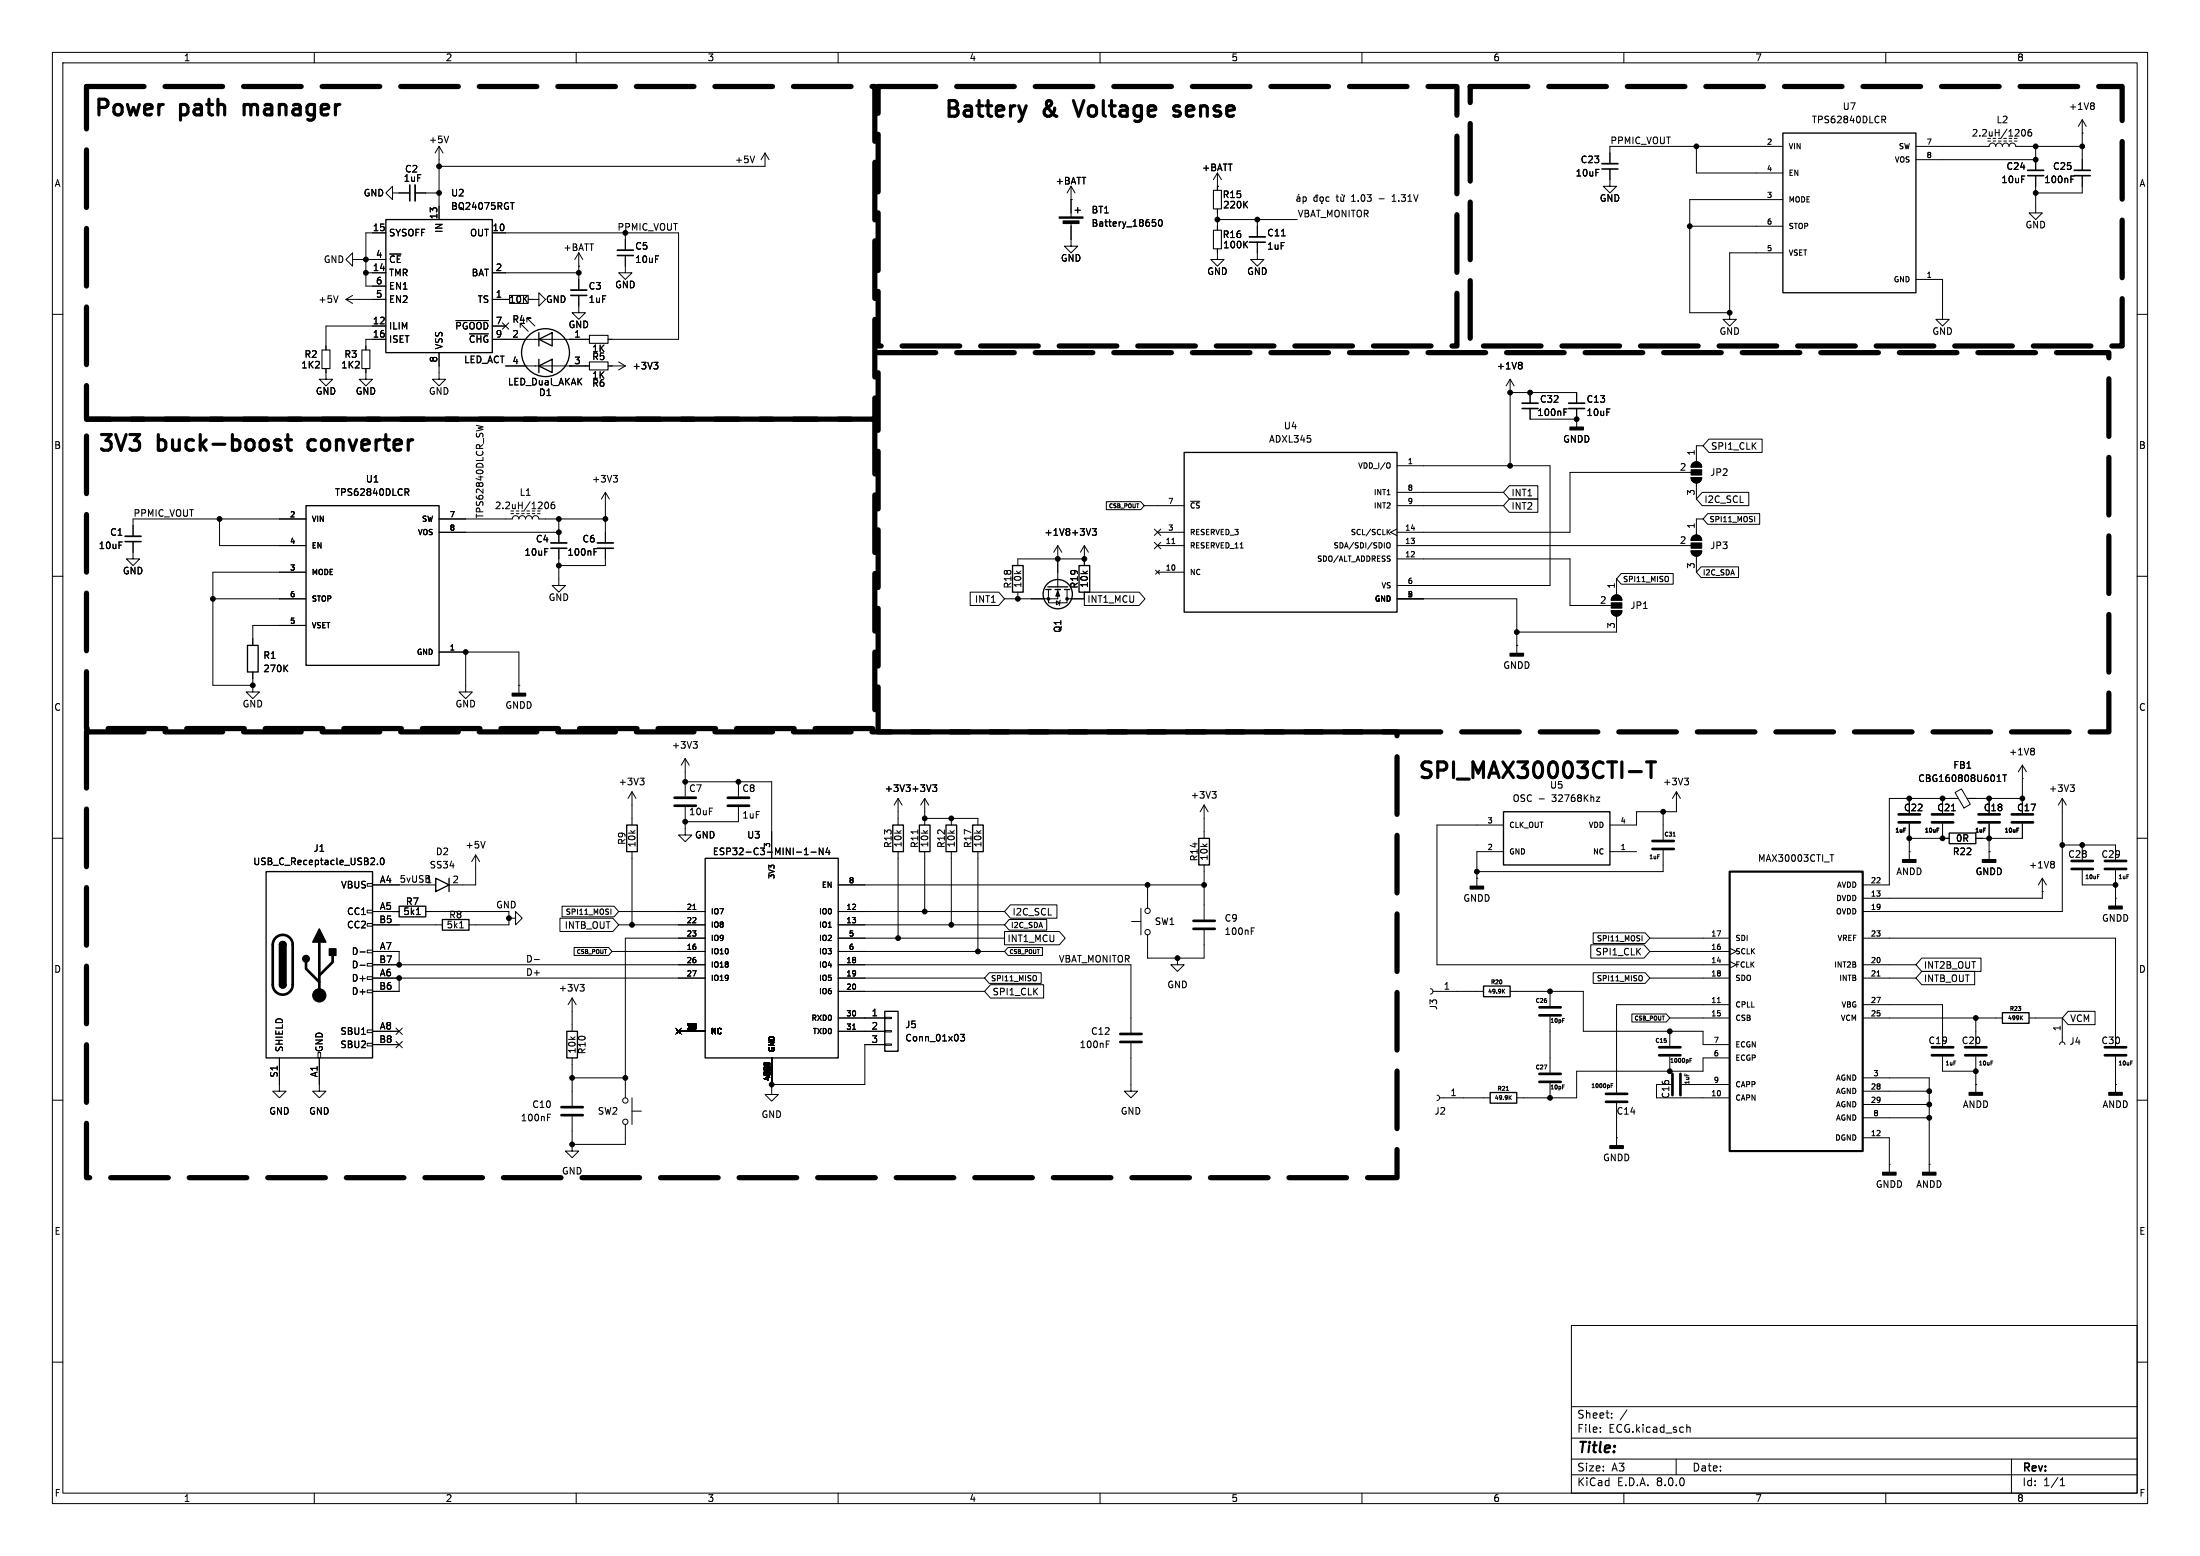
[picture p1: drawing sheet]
<svg xmlns="http://www.w3.org/2000/svg" width="420mm" height="297mm" viewBox="0 0 420 297" stroke-linecap="round" stroke-linejoin="round" font-family="sans-serif">
<g fill="none" stroke="#000" stroke-width=".19">
<path d="M10 10h400v277h-400zM12 12h396v273h-396zM60 10v2M110 10v2M160 10v2M210 10v2M260 10v2M310 10v2M360 10v2M399.6 19.6l.2 .3-.2 .3 .2 .2v.3l-.2 .2M74.9 36.8v-1.2l-1.2 1.2 1.2 1.3v-1.3h3.3M79.2 36.8h4.6"/>
<path d="M83.8 27.9v14M83.8 27.9l-.7 1.3M83.8 27.9l.8 1.3M85.6 26l-.4 1.2M97.4 38.7h.8M144.1 29.8l-.5 1.3M146 29.2l-.7 1.3M146 29.2v2.6h-62.2M146 29.2l.8 1.3M204.5 38.1h.1M204.5 35.6l-.8 1.2M204.5 35.6v5.8"/>
<path d="M204.5 35.6l.7 1.2M232.4 35.6h.1M232.4 33l-.8 1.3M232.4 33v3.3M232.4 39.9v4M232.4 33l.8 1.3M237.6 39l.6 .7M238.2 38.4l-.8 .8M247.6 37.6h.5l.1 .8M248 37.1l-.2 .2M248.2 37.9h-.5l-.1 .2 .1 .3h.5M248.8 37.6h.3l.3 .2-.1 .6h-.5"/>
<path d="M248.8 37.6v1.3M251.1 37.3h.5M251.4 37.6h-.3l-.3 .2 .1 .6h.5M251.4 37.2v1.2M252.1 37.6h.3l.2 .2v.4l-.2 .2h-.3l-.1-.2zM252.3 38.7v.2M253.7 37.6h-.3l-.3 .2 .1 .6h.5M255.1 37.6h.4M255.2 37.2v1l.3 .2M256 37.6v.8h.3l.2-.1M256.1 37.1l.2 .2M256.6 37.2l.1 .2-.2 .2v.8"/>
<path d="M265.8 38.4h.7M266 37.3l-.2 .2M307.3 32.3v3.3h-1.2l1.2 1.2 1.3-1.2h-1.3M323.8 27.9v5.1h16.6M340.4 27.9h-33.1v3.3M340.4 38.1h-17.8v21.6h7.6M359.3 22.2h.4l.3 .2-.1 .4h-.6M359.6 22.8l.4 .6M365.8 27.9h13.9a.64 .64 0 0 1 .7-.6 .64 .64 0 0 1 .6 .6 .64 .64 0 0 1 .6-.6 .64 .64 0 0 1 .7 .6 .64 .64 0 0 1 .6-.6 .64 .64 0 0 1 .6 .6 .64 .64 0 0 1 .7-.6 .64 .64 0 0 1 .6 .6h12.7M365.8 30.5h22.8M379.5 26.9h.5M380.5 26.9h.5"/>
<path d="M381.5 26.9h.5M382.5 26.9h.5M383.5 26.9h.5M384.6 26.9h.5M386 25l.2-.3a.68 .68 0 0 1 .5 .6 .68 .68 0 0 1-.5 .7l-.2-.3M387.7 24.7l-.3 .1a.86 .86 0 0 0 0 1.2l.4-.1 .1-.5-.3-.2-.3 .1-.2 .1M388.6 33.5v7.1h-1.3l1.3 1.3 1.3-1.3h-1.3M388.6 27.9v4.6M395.3 34.2h.5M395.3 33.6h.6M397.5 25.4h.1M397.5 22.9v9.6"/>
<path d="M397.5 33.5v3.3h-8.9M397.5 22.9l-.8 1.2M397.5 22.9l.8 1.2M10 60h2M64.5 56.5l-.4 1.2M66 57.2h7.7M66 57.2l1.3 .7M67.3 49.5v-1.2l-1.3 1.2 1.3 1.3v-1.3h6.4M67.3 56.4l-1.3 .8M69.8 52.1h3.9M73.7 44.5h-3.9v10.1h3.9M94 57.2h3.3"/>
<path d="M94 44.5h35.5v20.3h-13.4M94 52.1h16.5M100.8 57.2h2.1v-1.3l1.2 1.3-1.2 1.2v-1.2M110.5 56.4v3.3h1.3l-1.3 1.3-1.3-1.3h1.3M110.5 50.8h.1M110.5 48.3v7.1M110.5 48.3l-.8 1.2M110.5 48.3l.8 1.2M119.4 48.8v3.3h1.2l-1.2 1.2-1.3-1.2h1.3M119.4 44.5v3.3M204.5 42.4v4.6h-1.3l1.3 1.3 1.2-1.3h-1.2M220 41.9h.6"/>
<path d="M220.1 42.4h.3l.3 .2-.2 .5-.4 .1M221.3 42l.2-.1a.68 .68 0 0 1 .4 .7 .68 .68 0 0 1-.4 .6 .84 .84 0 0 1-.2-1.2zM232.4 47.5v2h-1.3l1.3 1.3 1.3-1.3h-1.3M232.4 41.9h15.2M237.6 46.6l.6 .7M238.2 46l-.8 .8M240 46.2v3.3h1.3l-1.3 1.3-1.2-1.3h1.2M240 41.9v3.3M244.6 45h.8M322.6 43.2h17.8M330.2 59.7v1.3h-1.3l1.3 1.2 1.3-1.2h-1.3M340.4 48.3h-10.2v11.4"/>
<path d="M365.8 53.3h5v7.7h-1.2l1.2 1.2 1.3-1.2h-1.3M408 60h2M62.2 70.4v2h1.3l-1.3 1.3-1.2-1.3h1.2M69.8 70.4v2h1.3l-1.3 1.3-1.2-1.3h1.2M73.7 64.8h-3.9v2M73.7 62.2h-11.5v4.6M83.8 67.3v5.1h1.3l-1.3 1.3-1.3-1.3h1.3M87 61.2h6.2M89.6 63.7h3.6M94 64.8h18.5M94 62.2h2.5M95.9 61.6l1.2 1.2"/>
<path d="M96.5 69.9h16M97.1 61.6l-1.2 1.2M99.3 62.5v-.8h.8h-.8l1.5 1.5M100.6 61.5v-.8h.7h-.7l1.5 1.5M116.1 69.9h3.3M118.1 69.1l1.3 .8M119.4 69.9l-1.3 .7M124.8 69.2h.8l-.4 .4M125.4 69.6l.2 .3v.3l-.2 .2M288.3 74.9h.1M288.3 74.9h12.7v2.1M288.3 72.4l-.8 1.3"/>
<path d="M288.3 72.4v16.5M288.3 72.4l.8 1.3M290.3 69.2l.3 .2-.3 .3 .3 .2v.3l-.3 .2M292.1 74.9v2.1M292.1 78v2h8.9M298.6 78.7h.4M298.6 78h.6M301 78v3.5M41.9 99.1v5h16.5M58.4 99.1h-33v3.3M77.3 93.3h.5l.2 .2-.1 .4-.6 .1M77.6 94l.4 .6"/>
<path d="M83.8 99.1h14a.64 .64 0 0 1 .6-.7 .64 .64 0 0 1 .7 .7 .64 .64 0 0 1 .6-.7 .64 .64 0 0 1 .6 .7 .64 .64 0 0 1 .7-.7 .64 .64 0 0 1 .6 .7 .64 .64 0 0 1 .6-.7 .64 .64 0 0 1 .7 .7h12.7M90.9 81.2l1.3 .3M97.5 98h.5M98.6 98h.5M99.6 98h.5M100.6 98h.5M101.6 98h.5M102.6 98h.5M104 96.1l.3-.3a.68 .68 0 0 1 .4 .7 .68 .68 0 0 1-.4 .6l-.3-.2M105.8 95.8l-.4 .1a.86 .86 0 0 0 0 1.2l.5-.1v-.4l-.2-.3-.4 .1-.1 .2M106.7 99.1v4.5M115.6 94l-.8 1.3"/>
<path d="M115.6 94v9.6M115.6 94l.7 1.3M117.1 90.7h.8l-.5 .5M117.6 91.2l.3 .3v.3l-.3 .2M211.2 95.8h6.6l.6 .7-.6 .8h-6.6zM218.4 96.5h7.7M227.3 95.7h1.8M265.1 88.3l.3 .4-.1 .5-.2 .2M266.7 88.9h29.2v22.9h-29.2M266.7 94h20.3M266.7 96.5h20.3M288.1 95.2h5.5v2.6h-5.5l-1.1-1.3z"/>
<path d="M288.1 92.7h5.5v2.6h-5.5l-1.1-1.3zM301 80h.1M322.8 91.2h2.1a1.02 1.02 0 0 1-1.1 1 1.02 1.02 0 0 1-1-1zM322.8 90.2h-23.1v11.4h-33M323.1 88.4a1.02 1.02 0 0 1 1.1-.2 1.02 1.02 0 0 1 .7 1h-2.1zM323.8 92.2v3.1M325 94h8.9v2.5h-8.9l-1.2-1.2zM325.1 85.1h-1.3v3M325.1 99.1h-1.3v3M326 98h9.9v2.1h-9.9l-.9-1zM326.2 83.8h10.2v2.6h-10.2l-1.1-1.3zM335 98.6v1"/>
<path d="M10 110h2M25.4 103.4v3.3h-1.3l1.3 1.3 1.3-1.3h-1.3M40.6 114.3h17.8M58.4 109.2h-17.8v21.6h7.7M58.4 119.4h-10.1v3.8M83.8 101.6h22.9M106.7 104.6v7.2h-1.3l1.3 1.2 1.2-1.2h-1.2M113.4 105.3h.4M113.4 104.7h.6M115.6 104.6v3.4h-8.9M185.2 113h5.5l1.1 1.3-1.1 1.3h-5.5zM194.3 113v1.3"/>
<path d="M200.2 112.5v2.6h3.5v-2.6M201.7 114.7l.6 .4-.6 .3zM201.9 112.5v1.8h-10.1M201.9 106.7h.1M201.9 104.1v7.9M201.9 104.1l-.7 1.3M201.9 104.1l.8 1.3M202.4 114.6l-.2 1M203.7 114.3h3.3M207 113h10.5l1.1 1.3-1.1 1.3h-10.5zM207 104.1v3.9M207 113v1.3"/>
<path d="M207 106.7h-12.7v1.3M207 104.1l-.8 1.3M207 104.1l.8 1.3M208.5 100.9h.8l-.4 .5M209.1 101.4l.2 .2v.3l-.2 .3M220.4 101l1.2 1.2M220.4 103.5l1.2 1.2M220.6 108.8l.8 .8M221 104.1h5.1M221 109.2h5.1M221 101.6h5.1M221.4 108.8l-.8 .8"/>
<path d="M221.6 101l-1.2 1.2M221.6 103.5l-1.2 1.2M223.7 103.8h.6M264.9 103.6h.2l.2 .1 .1 .6-.3 .3-.3-.1-.1-.6zM265 101.5l.4 .6M265.4 101l-.6 .6M266.7 101l-1.3 .6 1.3 .6M266.7 114.3h22.9v10.4M266.7 104.1h56.1M266.7 106.7h33v8.9h7.9M307.6 116.6h2a1.02 1.02 0 0 1-1 1 1.02 1.02 0 0 1-1-1zM307.9 113.8a1.02 1.02 0 0 1 1.1-.2 1.02 1.02 0 0 1 .6 1h-2z"/>
<path d="M308.6 110.5v3M308.6 117.6v3.1h-19M309.5 109.5h9.9v2h-9.9l-.9-1zM318.4 110.1l.1 .2-.1 .7M322.8 105.2h2.1a1.02 1.02 0 0 1-1.1 1 1.02 1.02 0 0 1-1-1zM323.1 102.4a1.02 1.02 0 0 1 1.1-.2 1.02 1.02 0 0 1 .7 .9h-2.1zM323.8 106.2v3M324.7 108.2h7.2v2h-7.2l-.9-1zM408 110h2M48.3 130.8v1.3h-1.3l1.3 1.3 1.2-1.3h-1.2M48.3 128.3v2.5M54.4 127.5l.5 .7"/>
<path d="M54.9 126.9l-.7 .8M83.8 124.5h15.3v7.8M88.9 124.5v7.6h-1.3l1.3 1.3 1.3-1.3h-1.3M99.1 130.8h.1M289.6 123.2h.1M10 160h2M120.6 151.1v6.4M120.6 151.1l-.7 1.3M120.6 151.1l.8 1.3M122.2 148.5h.7l-.4 .5M122.7 149l.2 .3v.3l-.2 .2M130.8 154.1v5.3h1.3l-1.3 1.3-1.3-1.3h1.3"/>
<path d="M130.8 149.2h16.5v14.6M130.8 144.8l-.8 1.3M130.8 144.8v7.2M130.8 144.8l.8 1.3M132.3 141.5h.8l-.4 .5M132.9 142l.2 .3v.3l-.2 .2M141 149.2v2.8M141 154.1v2.7h-10.2M171.4 152.4l-.7 1.3M171.4 152.4v5.1M171.4 152.4l.8 1.3M175.2 158.4v.7"/>
<path d="M176.5 156.2h10.2v1.3M176.5 152.4l-.7 1.3M176.5 152.4v5.1M176.5 152.4l.8 1.3M178 149.8h.8l-.4 .5M178.6 150.3l.2 .2v.3l-.2 .3M181.6 156.2v1.3M229.9 153.7l-.8 1.2M229.9 153.7v6.3M229.9 153.7l.7 1.2M231.4 151.1h.8l-.5 .5M231.9 151.6l.3 .2v.3l-.3 .2"/>
<path d="M287 157.5h-12.7v26.7h55.9M293.9 152.5h.9M304.7 152.1h.7l-.7 .9h.7M317.5 154.9v5.4M319.4 159.6h.4M320 151.1l-.7 1.3M320 151.1v3.8h-7.6v2.6h-5.1M320 151.1l.8 1.3M321.6 148.5h.7l-.4 .5M322.1 149l.2 .3v.3l-.2 .2M364.5 152.4v2.8M364.5 157.2v6.9"/>
<path d="M369.8 158.1h.4M370.8 152.4v2.8M370.8 157.2v2.8M372.6 154.8h.7M373.2 151.3l1.2-.7 1.7 2.9-1.2 .7zM373.9 152.4h-13.2v16.5h-5.1M375.5 152.4h10.6M379.7 152.4v2.8M379.7 157.2v6.9M381.2 149.2h.8M382.3 147.9h.8M382.7 147.9v1.3"/>
<path d="M385 158.1h.4M386.1 148.6h.1M386.1 146.1l.7 1.2M386.1 146.1v9.1M386.1 157.2v2.8h-8.9M386.1 146.1l-.8 1.2M388.1 142.8l.3 .3-.3 .3 .3 .2v.2l-.3 .3M393.7 152.4l-.8 1.3M393.7 152.4v21.6h-38.1M393.7 152.4l.8 1.3M395.2 149.8h.8l-.4 .5M395.8 150.3l.2 .2v.3l-.2 .3"/>
<path d="M408 160h2M70.1 176.3h1v.5h-1zM70.1 173.7h1v.5h-1zM70.1 168.7h1v.5h-1zM71.1 168.9h12.1M71.1 174h5.1M71.1 176.5h13.4M72.1 164.9v.1M72.7 163.9l.2-.1a.68 .68 0 0 1 .4 .6 .68 .68 0 0 1-.4 .6l-.3-.4zM79.5 174.6h.7M81.3 174h15.9v2.5h-7.7M87.8 177.1h.7"/>
<path d="M90.8 163.2v5.7h-5.1M90.8 163.2l-.8 1.3M90.8 163.2l.8 1.3M92.6 160.6l-.4 1.3M97.2 175.3h1.2v-1.3l1.3 1.3-1.3 1.2v-1.2M106.9 175.3h10.1l1.1 1.2-1.1 1.3h-10.1zM107.3 173h9.9l.9 1-.9 1h-9.9zM116.6 173.5v1M118.1 174h16.5M118.1 176.5h16.5M120.6 162.6v13.9M132.3 173.6h.6"/>
<path d="M134.6 179.1h-15.2v30.5M153.6 163.1h.7M153.6 162.2l.3-.3v1.2M154.8 162.7h1M157.1 161.9v1.2l-.7-1.2v1.2M158 161.8l-.3 .9h.8M158.3 162.3v.8M160 168.9h69.9M160 174h31.8M160 176.5h31.8M160 179.1h31.8M171.4 162.6v16.5"/>
<path d="M176.5 162.6v11.4M181.6 162.6v13.9M186.7 162.6v19M191.8 177.8h10.4l1.1 1.3-1.1 1.2h-10.4zM192.7 175.5h7.1v2h-7.1l-.9-1zM192.9 172.7h8.9v2.6h-8.9l-1.1-1.3zM216 175.9h1.8M217.8 173.4v5M219.1 168.9v4.5M229.9 165.1v10.4M229.9 177.5v5.4h-10.8v-4.5M238.9 177.1h.6"/>
<path d="M238.9 177.7h.4M281.9 167.6h.1M287 162.6h-5.1v6.6M304.1 178.1h10l.9 1-.9 1h-10zM307.3 162.6h5.1M313.5 178.6v1M315 179.1h15.2M317.5 162.3v4.1h-35.6M349.3 163.1h.8M355.6 179.1h48.3v20.5M364.5 162.6h.1M364.5 160h7.6"/>
<path d="M379.7 162.6h.1M389.9 170.2h.1M389.9 167.6l-.8 1.3M389.9 167.6v3.9h-34.3M389.9 167.6l.8 1.3M391.9 164.4l.3 .3-.3 .3 .3 .2v.2l-.3 .3M393.7 161.3h10.2v2.8M397.5 161.3v2.8M397.5 166.1v2.8h6.4M400.4 167h.4M403.9 171.5h.1M403.9 166.1v6.9"/>
<path d="M68.7 181.7h1M68.7 184.2h1M70.1 199.1h1v.5h-1zM70.1 196.6h1v.5h-1zM70.1 189h1v.5h-1zM70.1 186.4h1v.5h-1zM70.1 183.9h1v.5h-1zM70.1 181.4h1v.5h-1zM71.1 186.7h63.5M71.1 181.6h5.1v2.6M71.1 196.9h5.1M71.1 184.2h63.5"/>
<path d="M71.1 199.4h5.1M75.6 196.2l1.2 1.3M75.6 198.8l1.2 1.2M76.2 186.7v2.5h-5.1M76.8 196.2l-1.2 1.3M76.8 198.8l-1.2 1.2M102 183.2h1M109.2 190.5l.8 1.3M109.2 190.5v6.4M109.2 190.5l-.7 1.3M109.6 180.8h6.6l.6 .8-.6 .8h-6.6zM110.7 187.9h.8l-.4 .5"/>
<path d="M111.3 188.4l.2 .2v.3l-.2 .3M116.8 181.6h17.8M128.9 196.2l1.2 1.3M129.5 196.9h5.1M130.1 196.2l-1.2 1.3M160 189.2h28M160 186.7h28M160 181.6h31.8M160 196.9h8.9M160 184.2h55.9v12.9M160 194.3h8.9M162.8 196.5h.5"/>
<path d="M168.9 199.3h1.3v.2h-1.3zM168.9 196.7h1.3v.3h-1.3zM168.9 194.2h1.3v.2h-1.3zM168.9 199.4h-3.8v7.6h-17.8M183.4 197.4h.7l-.4 .5 .4 .1v.6l-.2 .1-.5-.1M188.8 185.7h10v2h-10l-.8-1zM189.1 188h10.1v2.5h-10.1l-1.1-1.3zM192.4 180.8h6.6v1.6h-6.6l-.6-.8zM197.7 186.3l.2 .2-.2 .7M211.2 199.3h.4M211.2 198.7h.6M215.9 199.1v9.2h1.3l-1.3 1.3-1.3-1.3h1.3"/>
<path d="M224.8 182.9v1.3h1.3l-1.3 1.2-1.3-1.2h1.3M273 188.7l.4 .2 .2 .3-.2 .4-.4 .1M273.6 189.2h9.6M286.9 189.1l.4 .5M287.3 188.8l-.5 .4M288.3 189.2h14v7.7h22.8v2.5h5.1M295.9 189.2v2.8M295.9 194.1v10.6M298.3 194.4h.4M303.7 180.3h10.1l1.2 1.3-1.2 1.3h-10.1zM304.1 185.7h10l.9 1-.9 1h-10zM311.5 193.5h6.6l.7 .8-.7 .8h-6.6z"/>
<path d="M313.4 186.3l.1 .2-.1 .7M315 186.7h15.2M315 181.6h15.2M318.8 196.9v2.7M318.8 194.3h11.4M327.9 191.4h.5M330.2 183.5l1.3 .7-1.3 .6M330.2 181l1.3 .6-1.3 .6M330.2 191.8h-21.6v16.7M355.6 191.8h15.2v7.8M355.6 186.7h10.2M355.6 184.2h10.2"/>
<path d="M355.6 194.3h26.7M358.3 186.3h.6M366.9 182.9h11.3v2.5h-11.3l-1.1-1.2zM366.9 185.4h10.1v2.6h-10.1l-1.1-1.3zM377.2 194.3v5.3M385.8 194.2l.3 .5M386.1 193.9l-.4 .4M387.3 194.3h6.4M393.2 199.4l.1-.4 .4-.1 .4 .1 .1 .4M393.7 194.3v4.6M394.8 193h5.2v2.6h-5.2l-1.1-1.3zM10 210h2"/>
<path d="M53.3 201.9v6.4h1.3l-1.3 1.3-1.2-1.3h1.2M60.7 200.9h.5v1h-.5zM61 201.9v6.4h1.2l-1.2 1.3-1.3-1.3h1.3M104.5 213.3h.4M104.5 212.7h.6M109.2 218.4v1.3h-1.3l1.3 1.3 1.3-1.3h-1.3M109.2 205.7h10.2M109.2 201.9v9.2M109.2 213.1v5.3M119.4 214.6v3.8h-10.2M120.6 212.1h1.8M120.6 209.6v5"/>
<path d="M145.9 202.8l.4 .4M146 202.9h.8M146.2 202.8l.1 .1M146.2 202.8l.2 .1M146.4 202.8h.1M146.4 202.9h.3M146.6 202.8v.6M146.9 202.8v.7M146.9 203.2l-1-.4v.7M147.3 201.9v7h1.3l-1.3 1.3-1.3-1.3h1.3M274.3 209l.4 .2 .1 .4-.1 .3-.4 .2M274.8 209.6h9.7"/>
<path d="M287.5 208.1h.5M288.2 209.5l.3 .4M288.5 209.1l-.4 .5M295.9 206.8v2.8M298.3 207.1h.4M307.6 207.2h.2M307.6 206.8h.3M308.6 217.2h.1M308.6 210.6v8.1M318.8 201.7v2.8M319 207h-2.8v2.6h14M321.1 207h9.1"/>
<path d="M322.6 202.4h.3M322.6 202h.4M330.2 201.9h-5.1v2.6h-24.1v5.1h-11.4M355.6 217.2h5.1v6.6M355.6 208.3h12.7M355.6 210.8h12.7M355.6 205.7h12.7v18.1M355.6 213.4h12.7M370.8 201.7v2.8h6.4M377.2 207h.1M377.2 201.7v6.8M380.1 202.5h.3"/>
<path d="M403.9 207h.1M403.9 201.7v6.8M406.8 202.5h.3M408 210h2M360.7 222.2h.1M368.3 222.2h.1M10 260h2M300 253h108v32h-108zM408 260h2M300 278.5h108M300 274.5h108M300 268.5h108"/>
<path d="M305.5 273.2v.2M305.5 272.5v.1M307.7 270.5v.2M307.7 269.8v.1M310.6 269.1l-1.3 1.9M320 278.5v3M322 272.5l.2-.1 .4 .1 .1 .9M384 278.5v6.5M60 285v2M110 285v2M160 285v2M210 285v2"/>
<path d="M260 285v2M300 281.5h108M310 285v2M360 285v2M393.3 283.6h.9M393.3 282.5l.4-.4v1.5"/>
<circle cx="219.1" cy="173.9" r=".51"/>
<circle cx="219.1" cy="177.9" r=".51"/>
<circle cx="119.4" cy="210.1" r=".51"/>
<circle cx="119.4" cy="214.1" r=".51"/>
</g>
<g fill="none" stroke="#000" stroke-width=".51">
<path d="M128.8 153.8h4M128.8 152.3h4M138.9 153.8h4.1M138.9 152.3h4.1M362.5 157h4M362.5 155.4h4M368.8 157h4.1M368.8 155.4h4.1M377.7 157h4.1M377.7 155.4h4.1M384 157h4.1M384 155.4h4.1"/>
<path d="M52.6 179a1.91 1.91 0 0 1 2.1-.4 1.91 1.91 0 0 1 1.2 1.7v7.7a1.91 1.91 0 0 1-1.9 1.9 1.91 1.91 0 0 1-1.9-1.9v-7.8l.1-.6zM61 179.8v10.2M227.8 177.3h4.1M227.8 175.8h4.1M315.5 162.1h4M315.5 160.5h4M395.5 165.9h4M395.5 164.3h4M401.8 165.9h4.1M401.8 164.3h4.1M58.4 183.6v1.3l2.6 2.6M63.5 182.4v1.2l-2.5 2.6"/>
<path d="M213.9 198.9h4M213.9 197.4h4M293.9 193.8h4M293.9 192.3h4M316.7 199.9h4.1M368.8 199.9h4.1M375.2 199.9h4M401.8 199.9h4.1M107.2 212.9h4.1M107.2 211.3h4.1M293.9 206.5h4M293.9 205h4"/>
<path d="M306.6 208.8h4M306.6 210.3h4M316.7 201.4h4.1M319.3 205v4M320.8 205v4M368.8 201.4h4.1M375.2 201.4h4M401.8 201.4h4.1"/>
</g>
<path d="M231.6 36.3h1.6v3.6h-1.6zM97.3 56.4h3.5v1.5h-3.5zM231.6 43.9h1.6v3.6h-1.6zM61.5 66.8h1.5v3.6h-1.5zM69.1 66.8h1.5v3.6h-1.5zM112.5 69.1h3.6v1.5h-3.6zM112.5 64h3.6v1.5h-3.6z" fill="none" stroke="#000" stroke-width=".2"/>
<path d="M79.2 35.3v3.1M305.8 31.2h3.1M387.1 32.5h3M396 32.5h3M109 55.4h3M117.9 47.8h3M238.5 45.2h3.1M290.6 77h3M299.5 77h3M23.9 102.4h3M105.2 103.6h3M114 103.6h3.1" fill="none" stroke="#000" stroke-width=".33"/>
<path d="M78.2 35.3v3.1M305.8 32.3h3.1M387.1 33.5h3M396 33.5h3M109 56.4h3M117.9 48.8h3M238.5 46.2h3.1M290.6 78h3M299.5 78h3M23.9 103.4h3M105.2 104.6h3M114 104.6h3.1" fill="none" stroke="#000" stroke-width=".3"/>
<g fill="none" stroke="#000" stroke-width=".25">
<path d="M205.7 39.6v1M340.4 25.4h25.4v30.5h-25.4zM73.7 41.9h20.3v25.4h-20.3zM205.2 40.1h1M102.9 69.9l2.5-1.3v2.5zM102.9 64.8l2.5-1.3v2.5zM102.9 63.5v2.5M102.9 68.6v2.5M58.4 96.5h25.4v30.5h-25.4zM226.1 86.4h40.6v30.4h-40.6zM193.3 108h2v5h-2zM199.6 112.5h1.1"/>
<path d="M200 112h3.8M201.4 112.5h1M203.2 112.5h1M206 108h2v5h-2zM47.2 123.2h2.1v5.1h-2.1zM119.6 157.5h2.1v5.1h-2.1zM170.4 157.5h2.1v5.1h-2.1zM175.5 157.5h2v5.1h-2zM180.6 157.5h2v5.1h-2zM185.7 157.5h2v5.1h-2zM287 154.9h20.3v10.2h-20.3zM372.1 159h5.1v2h-5.1z"/>
<path d="M50.8 166.4h20.3v35.5h-20.3zM76.2 173h5.1v2h-5.1zM83.2 167.6l2.5 1.3-2.5 1.3zM84.5 175.5h5v2h-5zM85.7 167.6v2.6M134.6 163.8h25.4v38.1h-25.4zM228.9 160h2v5.1h-2zM53.3 188a.64 .64 0 0 0 .7 .6 .64 .64 0 0 0 .6-.6M53.3 180.3a.64 .64 0 0 1 .7-.6 .64 .64 0 0 1 .6 .6M108.2 196.9h2v5h-2zM168.9 193h2.5v7.7h-2.5zM283.2 188.2h5.1v2h-5.1z"/>
<path d="M382.3 193.3h5v2h-5zM284.5 208.5h5.1v2.1h-5.1z"/>
<circle cx="104.1" cy="67.3" r="4.6"/>
<circle cx="201.9" cy="113.4" r="2.79"/>
</g>
<g fill="#000" stroke="#000" stroke-width=".25">
<path d="M299.7 81.5h2.6v.5h-2.6zM97.8 132.3h2.5v.5h-2.5zM288.3 124.7h2.5v.5h-2.5zM61 177.3l1.2 2.5h-2.5zM280.7 169.2h2.5v.5h-2.5zM363.2 164.1h2.6v.5h-2.6zM378.5 164.1h2.5v.5h-2.5zM402.6 173h2.5v.5h-2.5zM53.3 188h1.3a.64 .64 0 0 1-.6 .6 .64 .64 0 0 1-.7-.6zM53.3 180.3h1.3v7.7h-1.3zM53.5 179.9a.64 .64 0 0 1 .7-.1 .64 .64 0 0 1 .4 .5h-1.3zM62.9 181.1h1.2v1.3h-1.2z"/>
<path d="M307.3 218.7h2.6v.5h-2.6zM375.9 208.5h2.6v.5h-2.6zM402.6 208.5h2.5v.5h-2.5zM359.4 223.8h2.5v.5h-2.5zM367 223.8h2.6v.5h-2.6z"/>
<circle cx="58.4" cy="183" r=".63"/>
</g>
<g fill="#000" stroke="#000" stroke-width=".19">
<path d="M202.2 41.4h4.6v.3h-4.6zM202.9 42.2h3.1v.5h-3.1zM322.8 91.2h2.1a1.02 1.02 0 0 1-1.1 1 1.02 1.02 0 0 1-1-1zM323.1 88.4a1.02 1.02 0 0 1 1.1-.2 1.02 1.02 0 0 1 .7 1h-2.1zM322.8 89.7h2.1v1h-2.1zM201.9 112.8l.4 1h-.8zM307.6 116.6h2a1.02 1.02 0 0 1-1 1 1.02 1.02 0 0 1-1-1zM307.9 113.8a1.02 1.02 0 0 1 1.1-.2 1.02 1.02 0 0 1 .6 1h-2zM307.6 115.1h2v1h-2zM322.8 105.2h2.1a1.02 1.02 0 0 1-1.1 1 1.02 1.02 0 0 1-1-1zM323.1 102.4a1.02 1.02 0 0 1 1.1-.2 1.02 1.02 0 0 1 .7 .9h-2.1zM322.8 103.6h2.1v1h-2.1z"/>
<circle cx="83.8" cy="31.8" r=".46"/>
<circle cx="83.8" cy="36.8" r=".46"/>
<circle cx="323.8" cy="27.9" r=".46"/>
<circle cx="388.6" cy="36.8" r=".46"/>
<circle cx="388.6" cy="27.9" r=".46"/>
<circle cx="388.6" cy="30.5" r=".46"/>
<circle cx="397.5" cy="27.9" r=".46"/>
<circle cx="69.8" cy="52.1" r=".46"/>
<circle cx="69.8" cy="49.5" r=".46"/>
<circle cx="110.5" cy="52.1" r=".46"/>
<circle cx="232.4" cy="41.9" r=".46"/>
<circle cx="240" cy="41.9" r=".46"/>
<circle cx="322.6" cy="43.2" r=".46"/>
<circle cx="330.2" cy="59.7" r=".46"/>
<circle cx="288.3" cy="74.9" r=".46"/>
<circle cx="292.1" cy="74.9" r=".46"/>
<circle cx="41.9" cy="99.1" r=".46"/>
<circle cx="106.7" cy="99.1" r=".46"/>
<circle cx="115.6" cy="99.1" r=".46"/>
<circle cx="288.3" cy="88.9" r=".46"/>
<circle cx="301" cy="80" r=".46"/>
<circle cx="40.6" cy="114.3" r=".46"/>
<circle cx="106.7" cy="108" r=".46"/>
<circle cx="106.7" cy="101.6" r=".46"/>
<circle cx="194.3" cy="114.3" r=".46"/>
<circle cx="200.2" cy="114.3" r=".25"/>
<circle cx="201.9" cy="106.7" r=".46"/>
<circle cx="203.7" cy="114.3" r=".25"/>
<circle cx="207" cy="106.7" r=".46"/>
<circle cx="48.3" cy="130.8" r=".46"/>
<circle cx="88.9" cy="124.5" r=".46"/>
<circle cx="289.6" cy="120.7" r=".46"/>
<circle cx="130.8" cy="149.2" r=".46"/>
<circle cx="130.8" cy="156.8" r=".46"/>
<circle cx="141" cy="149.2" r=".46"/>
<circle cx="176.5" cy="156.2" r=".46"/>
<circle cx="181.6" cy="156.2" r=".46"/>
<circle cx="317.5" cy="154.9" r=".46"/>
<circle cx="364.5" cy="152.4" r=".46"/>
<circle cx="370.8" cy="152.4" r=".46"/>
<circle cx="379.7" cy="152.4" r=".46"/>
<circle cx="386.1" cy="152.4" r=".46"/>
<circle cx="97.2" cy="175.3" r=".46"/>
<circle cx="120.6" cy="176.5" r=".46"/>
<circle cx="171.4" cy="179.1" r=".46"/>
<circle cx="176.5" cy="174" r=".46"/>
<circle cx="181.6" cy="176.5" r=".46"/>
<circle cx="219.1" cy="168.9" r=".46"/>
<circle cx="229.9" cy="168.9" r=".46"/>
<circle cx="281.9" cy="166.4" r=".46"/>
<circle cx="364.5" cy="160" r=".46"/>
<circle cx="370.8" cy="160" r=".46"/>
<circle cx="379.7" cy="160" r=".46"/>
<circle cx="393.7" cy="161.3" r=".46"/>
<circle cx="397.5" cy="161.3" r=".46"/>
<circle cx="403.9" cy="168.9" r=".46"/>
<circle cx="61" cy="190" r="1.27"/>
<circle cx="76.2" cy="186.7" r=".46"/>
<circle cx="76.2" cy="184.2" r=".46"/>
<circle cx="186.7" cy="181.6" r=".46"/>
<circle cx="224.8" cy="182.9" r=".46"/>
<circle cx="295.9" cy="189.2" r=".46"/>
<circle cx="318.8" cy="196.9" r=".46"/>
<circle cx="377.2" cy="194.3" r=".46"/>
<circle cx="109.2" cy="218.4" r=".46"/>
<circle cx="109.2" cy="205.7" r=".46"/>
<circle cx="119.4" cy="205.7" r=".46"/>
<circle cx="147.3" cy="207" r=".46"/>
<circle cx="295.9" cy="209.6" r=".46"/>
<circle cx="318.8" cy="204.5" r=".46"/>
<circle cx="368.3" cy="210.8" r=".46"/>
<circle cx="368.3" cy="208.3" r=".46"/>
<circle cx="368.3" cy="213.4" r=".46"/>
<circle cx="377.2" cy="204.5" r=".46"/>
</g>
<path d="M330.2 166.4h25.4v53.3h-25.4z" fill="none" stroke="#000" stroke-width=".41"/>
<path d="M46.6 19.9v2M204.9 19.2l1 3M46.7 20.1l-.1 .1M195.9 20.2l-.7 2M225.2 20.3l-.7-.1-.3 .1-.1 .3 .1 .4 1 .3 .1 .3-.1 .4-.3 .2-.8-.2M54.5 83.9h1.2M54.9 82.9v2.6l.2 .3 .6 .1M58.9 84.2l-.1 .3v.9l.1 .3M311 147.3h2.3M314.3 145.4h1.7M315.2 145.4v3" fill="none" stroke="#000" stroke-width=".6"/>
<path d="M16.5 16.5h150.5v63.5h-150.5zM167.6 16.5h110.5v49.5h-110.5zM280.7 16.5h124.4v49.5h-124.4zM167.6 67.3h235v72.4h-235zM16.5 80h150.5v59.1h-150.5zM16.5 139.7h250.2v85.1h-250.2z" fill="none" stroke="#000" stroke-width="1" stroke-dasharray="11 4"/>
<g font-size="4.2">
<text x="17.8" y="23">Power</text>
<text x="34.6" y="23">path</text>
<text x="47.9" y="23">manager</text>
<text x="180.1" y="23.2">Battery</text>
<text x="199.4" y="23.2">&amp;</text>
<text x="206.6" y="23.2">Voltage</text>
<text x="226.7" y="23.2">sense</text>
<text x="18.5" y="87">3V3</text>
<text x="30.3" y="87">buck-boost</text>
<text x="60.2" y="87">converter</text>
<text x="270.5" y="149.5">SPI_MAX30003CTI-T</text>
</g>
<text font-size="2.8" x="301" y="277.9">Title:</text>
<g font-size="2.1">
<text x="301" y="273.7">File:</text>
<text x="301" y="271">Sheet:</text>
<text x="307.1" y="273.7">ECG.kicad_sch</text>
<text x="301" y="281.1">Size:</text>
<text x="307.6" y="281.1">A3</text>
<text x="323" y="281.1">Date:</text>
<text x="386" y="281.3">Rev:</text>
<text x="301" y="283.9">KiCad</text>
<text x="308.7" y="283.9">E.D.A.</text>
<text x="316.3" y="283.9">8.0.0</text>
<text x="386" y="283.9">Id:</text>
<text x="390.1" y="283.9">1/1</text>
</g>
<g font-size="1.8">
<text x="35" y="11.9">1</text>
<text x="85" y="11.9">2</text>
<text x="135" y="11.9">3</text>
<text x="185" y="11.9">4</text>
<text x="235" y="11.9">5</text>
<text x="285" y="11.9">6</text>
<text x="335" y="11.9">7</text>
<text x="385" y="11.9">8</text>
<text x="345.8" y="23.7">TPS62840DLCR</text>
<text x="351.7" y="21.2">U7</text>
<text x="381.1" y="23.7">L2</text>
<text x="394.9" y="21.2">+1V8</text>
<text x="81.8" y="27.5">+5V</text>
<text x="307.3" y="27.6">PPMIC_VOUT</text>
<text x="376.3" y="26.3">2.2uH/1206</text>
<text x="10.3" y="35.9">A</text>
<text x="77" y="34.9">1uF</text>
<text x="77.2" y="33.1">C2</text>
<text x="140.2" y="31.3">+5V</text>
<text x="201.4" y="35.4">+BATT</text>
<text x="229.4" y="32.9">+BATT</text>
<text x="300.7" y="33.9">10uF</text>
<text x="301.7" y="31.3">C23</text>
<text x="382" y="35.2">10uF</text>
<text x="382.9" y="32.6">C24</text>
<text x="390.2" y="35.2">100nF</text>
<text x="391.8" y="32.6">C25</text>
<text x="408.3" y="35.9">A</text>
<text x="69.3" y="37.7">GND</text>
<text x="83.6" y="42" transform="rotate(-90 83.6 42)">13</text>
<text x="86" y="37.7">U2</text>
<text x="86" y="40.2">BQ24075RGT</text>
<text x="208.3" y="40.9">BT1</text>
<text x="233.3" y="38">R15</text>
<text x="233.4" y="40">220K</text>
<text x="247.6" y="41.6">VBAT_MONITOR</text>
<text x="258.3" y="38.7">1.03</text>
<text x="263.7" y="38.7">-</text>
<text x="266.4" y="38.7">1.31V</text>
<text x="305.3" y="38.7">GND</text>
<text x="71.1" y="44.2">15</text>
<text x="74.2" y="45.3">SYSOFF</text>
<text x="84.7" y="44.6" transform="rotate(-90 84.7 44.6)">IN</text>
<text x="89.6" y="45.3">OUT</text>
<text x="93.9" y="44.2">10</text>
<text x="117.8" y="44.1">PPMIC_VOUT</text>
<text x="121.2" y="47.9">C5</text>
<text x="208.3" y="43.5">Battery_18650</text>
<text x="233.3" y="45.6">R16</text>
<text x="233.4" y="47.6">100K</text>
<text x="241.8" y="47.9">1uF</text>
<text x="241.8" y="45.3">C11</text>
<text x="386.6" y="43.8">GND</text>
<text x="61.7" y="50.4">GND</text>
<text x="71.1" y="51.8">14</text>
<text x="71.7" y="49.3">4</text>
<text x="74.2" y="52.9">TMR</text>
<text x="74.2" y="50.4">~{CE}</text>
<text x="89.9" y="52.9">BAT</text>
<text x="94.5" y="51.8">2</text>
<text x="107.5" y="48.1">+BATT</text>
<text x="121.2" y="50.4">10uF</text>
<text x="202.4" y="50.1">GND</text>
<text x="230.4" y="52.7">GND</text>
<text x="238" y="52.7">GND</text>
<text x="60.7" y="58">+5V</text>
<text x="71.7" y="56.9">5</text>
<text x="71.7" y="54.4">6</text>
<text x="74.2" y="58">EN2</text>
<text x="74.2" y="55.5">EN1</text>
<text x="91.1" y="58">TS</text>
<text x="94.5" y="56.9">1</text>
<text x="97.1" y="58">10K</text>
<text x="104.1" y="58">GND</text>
<text x="112.3" y="55.5">C3</text>
<text x="112.3" y="58">1uF</text>
<text x="117.3" y="55.2">GND</text>
<text x="71.1" y="62">12</text>
<text x="71.1" y="64.5">16</text>
<text x="74.2" y="63.1">ILIM</text>
<text x="74.2" y="65.6">ISET</text>
<text x="86.8" y="63.1">~{PGOOD}</text>
<text x="89.4" y="65.6">~{CHG}</text>
<text x="94.5" y="62">7</text>
<text x="94.5" y="64.5">9</text>
<text x="97.7" y="61.8">R4</text>
<text x="97.7" y="64.5">2</text>
<text x="108.5" y="62.8">GND</text>
<text x="109.5" y="64.5">1</text>
<text x="328.2" y="64.1">GND</text>
<text x="368.8" y="64.1">GND</text>
<text x="57.4" y="70.5">1K2</text>
<text x="58" y="68.5">R2</text>
<text x="65" y="70.5">1K2</text>
<text x="65.7" y="68.5">R3</text>
<text x="83.6" y="69.3" transform="rotate(-90 83.6 69.3)">8</text>
<text x="84.7" y="66.8" transform="rotate(-90 84.7 66.8)">VSS</text>
<text x="88.3" y="69.4">LED_ACT</text>
<text x="97.7" y="69.6">4</text>
<text x="109.5" y="69.6">3</text>
<text x="113" y="68.9">R5</text>
<text x="113" y="67.4">1K</text>
<text x="120.7" y="70.7">+3V3</text>
<text x="285.6" y="70.7">+1V8</text>
<text x="60.2" y="75.5">GND</text>
<text x="67.8" y="75.5">GND</text>
<text x="81.8" y="75.5">GND</text>
<text x="96.9" y="73.8">LED_Dual_AKAK</text>
<text x="102.8" y="75.8">D1</text>
<text x="113" y="74">R6</text>
<text x="113" y="72.5">1K</text>
<text x="293.9" y="77.1">C32</text>
<text x="302.8" y="77.1">C13</text>
<text x="245" y="82.1">U4</text>
<text x="293.4" y="79.6">100nF</text>
<text x="302.8" y="79.6">10uF</text>
<text x="10.3" y="85.9">B</text>
<text x="242.2" y="84.7">ADXL345</text>
<text x="298.3" y="84.7">GNDD</text>
<text x="320.6" y="89.9">2</text>
<text x="323.6" y="87.1" transform="rotate(-90 323.6 87.1)">1</text>
<text x="326.6" y="86">SPI1_CLK</text>
<text x="408.2" y="85.9">B</text>
<text x="63.9" y="94.8">TPS62840DLCR</text>
<text x="69.7" y="92.3">U1</text>
<text x="99.1" y="94.8">L1</text>
<text x="112.9" y="92.3">+3V3</text>
<text x="288.5" y="94.9">INT1</text>
<text x="323.6" y="94.7" transform="rotate(-90 323.6 94.7)">3</text>
<text x="326.4" y="91">JP2</text>
<text x="25.4" y="98.7">PPMIC_VOUT</text>
<text x="92.4" y="99.1" transform="rotate(-90 92.4 99.1)">TPS62840DLCR_SW</text>
<text x="94.4" y="97.4">2.2uH/1206</text>
<text x="288.5" y="97.5">INT2</text>
<text x="323.6" y="101" transform="rotate(-90 323.6 101)">1</text>
<text x="325.3" y="96.2">I2C_SCL</text>
<text x="18.8" y="105">10uF</text>
<text x="20.9" y="102.5">C1</text>
<text x="100" y="106.3">10uF</text>
<text x="102.2" y="103.7">C4</text>
<text x="108.2" y="106.3">100nF</text>
<text x="111.1" y="103.7">C6</text>
<text x="199.3" y="102.5">+1V8 +3V3</text>
<text x="320.6" y="103.9">2</text>
<text x="326.4" y="105">JP3</text>
<text x="23.4" y="109.8">GND</text>
<text x="193.3" y="112.4" transform="rotate(-90 193.3 112.4)">R18</text>
<text x="195.2" y="112.3" transform="rotate(-90 195.2 112.3)">10k</text>
<text x="206" y="112.4" transform="rotate(-90 206 112.4)">R19</text>
<text x="207.9" y="112.3" transform="rotate(-90 207.9 112.3)">10k</text>
<text x="308.4" y="112.5" transform="rotate(-90 308.4 112.5)">1</text>
<text x="323.6" y="108.7" transform="rotate(-90 323.6 108.7)">3</text>
<text x="104.6" y="114.9">GND</text>
<text x="186" y="115.3">INT1</text>
<text x="207.5" y="115.3">INT1_MCU</text>
<text x="305.4" y="115.3">2</text>
<text x="311.2" y="116.4">JP1</text>
<text x="50.2" y="126">R1</text>
<text x="202.8" y="120.9" transform="rotate(-90 202.8 120.9)">Q1</text>
<text x="308.4" y="120.1" transform="rotate(-90 308.4 120.1)">3</text>
<text x="50.2" y="128.5">270K</text>
<text x="286.9" y="127.9">GNDD</text>
<text x="10.3" y="135.9">C</text>
<text x="46.2" y="135.2">GND</text>
<text x="86.9" y="135.2">GND</text>
<text x="96.4" y="135.5">GNDD</text>
<text x="408.2" y="135.9">C</text>
<text x="128.2" y="143.1">+3V3</text>
<text x="366.1" y="149.5">CBG160808U601T</text>
<text x="372.8" y="146.9">FB1</text>
<text x="383.4" y="144.4">+1V8</text>
<text x="118" y="150.1">+3V3</text>
<text x="131.5" y="151.4">C7</text>
<text x="131.5" y="155.8">10uF</text>
<text x="141.6" y="151.4">C8</text>
<text x="168.8" y="151.4">+3V3 +3V3</text>
<text x="227.2" y="152.6">+3V3</text>
<text x="288.7" y="153.3">OSC -</text>
<text x="295.8" y="150.7">U5</text>
<text x="296.4" y="153.3">32768Khz</text>
<text x="317.4" y="150.1">+3V3</text>
<text x="363.4" y="155">C22</text>
<text x="369.7" y="155">C21</text>
<text x="378.6" y="155">C18</text>
<text x="385" y="155">C17</text>
<text x="391.1" y="151.4">+3V3</text>
<text x="119.6" y="161.4" transform="rotate(-90 119.6 161.4)">R9</text>
<text x="121.5" y="161.8" transform="rotate(-90 121.5 161.8)">10k</text>
<text x="132.6" y="160.2">GND</text>
<text x="141.6" y="156.4">1uF</text>
<text x="142.5" y="160.2">U3</text>
<text x="170.4" y="162" transform="rotate(-90 170.4 162)">R13</text>
<text x="172.3" y="161.8" transform="rotate(-90 172.3 161.8)">10k</text>
<text x="175.5" y="162" transform="rotate(-90 175.5 162)">R11</text>
<text x="177.4" y="161.8" transform="rotate(-90 177.4 161.8)">10k</text>
<text x="180.6" y="162" transform="rotate(-90 180.6 162)">R12</text>
<text x="182.5" y="161.8" transform="rotate(-90 182.5 161.8)">10k</text>
<text x="185.6" y="162" transform="rotate(-90 185.6 162)">R17</text>
<text x="187.6" y="161.8" transform="rotate(-90 187.6 161.8)">10k</text>
<text x="373.3" y="160.9">0R</text>
<text x="48.2" y="165.3">USB_C_Receptacle_USB2.0</text>
<text x="59.8" y="162.8">J1</text>
<text x="81.9" y="166">SS34</text>
<text x="83.1" y="163.4">D2</text>
<text x="88.8" y="162.2">+5V</text>
<text x="136" y="163.4">ESP32-C3-MINI-1-N4</text>
<text x="228.8" y="164.5" transform="rotate(-90 228.8 164.5)">R14</text>
<text x="230.7" y="164.4" transform="rotate(-90 230.7 164.4)">10k</text>
<text x="335.5" y="164.7">MAX30003CTI_T</text>
<text x="361.9" y="167.2">ANDD</text>
<text x="372.7" y="163.4">R22</text>
<text x="377.1" y="167.2">GNDD</text>
<text x="387.2" y="166">+1V8</text>
<text x="394.7" y="163.9">C28</text>
<text x="401.1" y="163.9">C29</text>
<text x="65" y="169.8">VBUS</text>
<text x="72.4" y="168.7">A4</text>
<text x="72.4" y="173.7">A5</text>
<text x="76.2" y="168.6">5vUSB1</text>
<text x="77.4" y="172.9">R7</text>
<text x="86.3" y="168.7">2</text>
<text x="94.6" y="173.6">GND</text>
<text x="279.3" y="172.3">GNDD</text>
<text x="66.2" y="174.9">CC1</text>
<text x="66.2" y="177.4">CC2</text>
<text x="72.3" y="176.3">B5</text>
<text x="76.9" y="174.9">5k1</text>
<text x="85.2" y="177.4">5k1</text>
<text x="85.7" y="175.5">R8</text>
<text x="107.7" y="177.5">INTB_OUT</text>
<text x="193.2" y="174.9">I2C_SCL</text>
<text x="220.4" y="176.8">SW1</text>
<text x="233.7" y="176.1">C9</text>
<text x="233.7" y="178.7">100nF</text>
<text x="401.2" y="176.1">GNDD</text>
<text x="10.3" y="185.9">D</text>
<text x="67.1" y="182.5">D-</text>
<text x="67.1" y="185">D-</text>
<text x="72.3" y="183.9">B7</text>
<text x="72.4" y="181.4">A7</text>
<text x="100.3" y="183.8">D-</text>
<text x="192.2" y="180">INT1_MCU</text>
<text x="202" y="183.8">VBAT_MONITOR</text>
<text x="304.5" y="182.6">SPI1_CLK</text>
<text x="367.2" y="185.1">INT2B_OUT</text>
<text x="408.2" y="185.9">D</text>
<text x="67.1" y="187.6">D+</text>
<text x="67.1" y="190.1">D+</text>
<text x="72.3" y="189">B6</text>
<text x="72.4" y="186.4">A6</text>
<text x="100.3" y="186.3">D+</text>
<text x="106.6" y="189.5">+3V3</text>
<text x="189.4" y="190.2">SPI1_CLK</text>
<text x="222.8" y="188.8">GND</text>
<text x="275.5" y="189">1</text>
<text x="367.2" y="187.6">INTB_OUT</text>
<text x="64.9" y="197.7">SBU1</text>
<text x="72.4" y="196.6">A8</text>
<text x="166.3" y="194.1">1</text>
<text x="166.3" y="196.6">2</text>
<text x="172.7" y="196.4">J5</text>
<text x="208.2" y="197.7">C12</text>
<text x="274.5" y="192.9" transform="rotate(-90 274.5 192.9)">J3</text>
<text x="393.4" y="196.9" transform="rotate(-90 393.4 196.9)">1</text>
<text x="395.1" y="195.3">VCM</text>
<text x="54.2" y="200.9" transform="rotate(-90 54.2 200.9)">SHIELD</text>
<text x="61.8" y="200.9" transform="rotate(-90 61.8 200.9)">GND</text>
<text x="64.9" y="200.3">SBU2</text>
<text x="72.3" y="199.1">B8</text>
<text x="110.1" y="201.2" transform="rotate(-90 110.1 201.2)">10k</text>
<text x="112" y="201.3" transform="rotate(-90 112 201.3)">R10</text>
<text x="166.3" y="199.1">3</text>
<text x="172.7" y="199">Conn_01x03</text>
<text x="206" y="200.3">100nF</text>
<text x="368.1" y="199.5">C19</text>
<text x="374.4" y="199.5">C20</text>
<text x="395" y="199.6">J4</text>
<text x="401.1" y="199.5">C30</text>
<text x="53.1" y="205.8" transform="rotate(-90 53.1 205.8)">S1</text>
<text x="60.7" y="205.7" transform="rotate(-90 60.7 205.7)">A1</text>
<text x="276.8" y="209.3">1</text>
<text x="318.9" y="209.8" transform="rotate(-90 318.9 209.8)">C16</text>
<text x="51.3" y="213">GND</text>
<text x="58.9" y="213">GND</text>
<text x="99.3" y="214.2">100nF</text>
<text x="101.5" y="211.7">C10</text>
<text x="114" y="213">SW2</text>
<text x="145.3" y="213.6">GND</text>
<text x="213.9" y="213">GND</text>
<text x="273.8" y="213">J2</text>
<text x="308.5" y="213">C14</text>
<text x="374.6" y="211.7">ANDD</text>
<text x="401.3" y="211.7">ANDD</text>
<text x="305.9" y="221.8">GNDD</text>
<text x="107.2" y="224.4">GND</text>
<text x="358" y="226.9">GNDD</text>
<text x="365.7" y="226.9">ANDD</text>
<text x="10.3" y="235.9">E</text>
<text x="408.3" y="235.9">E</text>
<text x="10.3" y="285.9">F</text>
<text x="35" y="286.9">1</text>
<text x="85" y="286.9">2</text>
<text x="135" y="286.9">3</text>
<text x="185" y="286.9">4</text>
<text x="235" y="286.9">5</text>
<text x="285" y="286.9">6</text>
<text x="335" y="286.9">7</text>
<text x="385" y="286.9">8</text>
<text x="408.3" y="285.9">F</text>
</g>
<g font-size="1.4">
<text x="337.2" y="27.7">2</text>
<text x="341.4" y="28.7">VIN</text>
<text x="362.4" y="28.7">SW</text>
<text x="367.7" y="27.7">7</text>
<text x="337.2" y="32.8">4</text>
<text x="341.4" y="33.8">EN</text>
<text x="361.6" y="31.2">VOS</text>
<text x="367.7" y="30.2">8</text>
<text x="337.2" y="37.8">3</text>
<text x="341.4" y="38.8">MODE</text>
<text x="337.2" y="42.9">6</text>
<text x="341.4" y="43.9">STOP</text>
<text x="337.2" y="48">5</text>
<text x="341.4" y="49">VSET</text>
<text x="367.7" y="53.1">1</text>
<text x="361.4" y="54.1">GND</text>
<text x="259.1" y="89.6">VDD_I/O</text>
<text x="268.6" y="88.6">1</text>
<text x="262.1" y="94.7">INT1</text>
<text x="268.6" y="93.7">8</text>
<text x="55.3" y="98.8">2</text>
<text x="59.4" y="99.8">VIN</text>
<text x="80.4" y="99.8">SW</text>
<text x="85.7" y="98.8">7</text>
<text x="85.7" y="101.3">8</text>
<text x="222.9" y="101.3">3</text>
<text x="222.9" y="96.3">7</text>
<text x="227.1" y="97.3">~{CS}</text>
<text x="262.1" y="97.3">INT2</text>
<text x="268.1" y="101.3">14</text>
<text x="268.6" y="96.3">9</text>
<text x="326.3" y="99.9">SPI11_MOSI</text>
<text x="55.3" y="103.9">4</text>
<text x="59.4" y="104.9">EN</text>
<text x="79.6" y="102.3">VOS</text>
<text x="222.4" y="103.9">11</text>
<text x="227.1" y="104.9">RESERVED_11</text>
<text x="227.1" y="102.3">RESERVED_3</text>
<text x="251.3" y="107.4">SDO/ALT_ADDRESS</text>
<text x="254.4" y="104.9">SDA/SDI/SDIO</text>
<text x="257.7" y="102.3">SCL/SCLK</text>
<text x="268.1" y="106.4">12</text>
<text x="268.1" y="103.9">13</text>
<text x="55.3" y="109">3</text>
<text x="59.4" y="110">MODE</text>
<text x="222.4" y="109">10</text>
<text x="227.1" y="110">NC</text>
<text x="263.6" y="112.5">VS</text>
<text x="268.6" y="111.5">6</text>
<text x="309.8" y="111.3">SPI11_MISO</text>
<text x="325" y="110">I2C_SDA</text>
<text x="55.3" y="119.1">5</text>
<text x="55.3" y="114">6</text>
<text x="59.4" y="115">STOP</text>
<text x="262.3" y="115">GND</text>
<text x="268.6" y="114">2</text>
<text x="59.4" y="120.1">VSET</text>
<text x="79.5" y="125.2">GND</text>
<text x="85.7" y="124.2">1</text>
<text x="147.1" y="161.9" transform="rotate(-90 147.1 161.9)">3</text>
<text x="283.9" y="157.2">3</text>
<text x="288" y="158.2">CLK_OUT</text>
<text x="303.2" y="158.2">VDD</text>
<text x="309.3" y="157.2">4</text>
<text x="148.1" y="167.9" transform="rotate(-90 148.1 167.9)">3V3</text>
<text x="283.9" y="162.3">2</text>
<text x="288" y="163.3">GND</text>
<text x="304" y="163.3">NC</text>
<text x="309.3" y="162.3">1</text>
<text x="131" y="173.7">21</text>
<text x="156.8" y="169.6">EN</text>
<text x="161.5" y="173.7">12</text>
<text x="161.9" y="168.7">8</text>
<text x="350.4" y="172.2">DVDD</text>
<text x="350.6" y="169.6">AVDD</text>
<text x="357" y="171.2">13</text>
<text x="357" y="173.7">19</text>
<text x="357" y="168.7">22</text>
<text x="107.9" y="174.8">SPI11_MOSI</text>
<text x="131" y="176.3">22</text>
<text x="131" y="178.8">23</text>
<text x="135.6" y="174.7">IO7</text>
<text x="135.6" y="177.3">IO8</text>
<text x="135.6" y="179.8">IO9</text>
<text x="156.2" y="174.7">IO0</text>
<text x="156.2" y="177.3">IO1</text>
<text x="156.2" y="179.8">IO2</text>
<text x="161.5" y="176.3">13</text>
<text x="161.9" y="178.8">5</text>
<text x="192.9" y="177.3">I2C_SDA</text>
<text x="304.7" y="179.9">SPI11_MOSI</text>
<text x="326.6" y="178.8">17</text>
<text x="331.2" y="179.8">SDI</text>
<text x="350.4" y="174.7">OVDD</text>
<text x="350.7" y="179.8">VREF</text>
<text x="357" y="178.8">23</text>
<text x="131" y="181.4">16</text>
<text x="131" y="183.9">26</text>
<text x="135.6" y="182.3">IO10</text>
<text x="135.6" y="184.9">IO18</text>
<text x="156.2" y="184.9">IO4</text>
<text x="156.2" y="182.3">IO3</text>
<text x="161.5" y="183.9">18</text>
<text x="161.9" y="181.4">6</text>
<text x="326.6" y="183.9">14</text>
<text x="326.6" y="181.4">16</text>
<text x="331.2" y="184.9">FCLK</text>
<text x="331.2" y="182.3">SCLK</text>
<text x="350" y="184.9">INT2B</text>
<text x="357" y="183.9">20</text>
<text x="131" y="186.4">27</text>
<text x="135.6" y="187.4">IO19</text>
<text x="156.2" y="187.4">IO5</text>
<text x="156.2" y="190">IO6</text>
<text x="161.5" y="186.4">19</text>
<text x="161.5" y="189">20</text>
<text x="189.1" y="187.5">SPI11_MISO</text>
<text x="304.7" y="187.5">SPI11_MISO</text>
<text x="326.6" y="191.5">11</text>
<text x="326.6" y="186.4">18</text>
<text x="331.2" y="187.4">SDO</text>
<text x="351" y="187.4">INTB</text>
<text x="357" y="186.4">21</text>
<text x="357" y="191.5">27</text>
<text x="131.5" y="196.6">75</text>
<text x="135.6" y="197.6">NC</text>
<text x="154.8" y="195">RXD0</text>
<text x="155" y="197.6">TXD0</text>
<text x="161.5" y="194.1">30</text>
<text x="161.5" y="196.6">31</text>
<text x="326.6" y="194.1">15</text>
<text x="331.2" y="192.5">CPLL</text>
<text x="331.2" y="195">CSB</text>
<text x="351.3" y="195">VCM</text>
<text x="351.4" y="192.5">VBG</text>
<text x="357" y="194.1">25</text>
<text x="148.1" y="200.9" transform="rotate(-90 148.1 200.9)">GND</text>
<text x="327.1" y="201.7">6</text>
<text x="327.1" y="199.1">7</text>
<text x="331.2" y="202.7">ECGP</text>
<text x="331.2" y="200.1">ECGN</text>
<text x="147.1" y="206.4" transform="rotate(-90 147.1 206.4)">49_1</text>
<text x="147.1" y="205.6" transform="rotate(-90 147.1 205.6)">11</text>
<text x="147.1" y="205.6" transform="rotate(-90 147.1 205.6)">14</text>
<text x="147.1" y="204.8" transform="rotate(-90 147.1 204.8)">24</text>
<text x="326.6" y="209.3">10</text>
<text x="327.1" y="206.8">9</text>
<text x="331.2" y="207.7">CAPP</text>
<text x="350.4" y="209">AGND</text>
<text x="350.4" y="206.5">AGND</text>
<text x="357" y="208">28</text>
<text x="357.5" y="205.5">3</text>
<text x="331.2" y="210.3">CAPN</text>
<text x="350.4" y="211.6">AGND</text>
<text x="350.4" y="214.1">AGND</text>
<text x="357" y="210.6">29</text>
<text x="357.5" y="213.1">8</text>
<text x="350.2" y="217.9">DGND</text>
<text x="357" y="216.9">12</text>
</g>
<g font-size="1.1">
<text x="211.5" y="97.2">CSB_POUT</text>
<text x="317.6" y="159.9">C31</text>
<text x="361.7" y="159.1">1uF</text>
<text x="367.3" y="159.1">10uF</text>
<text x="376.9" y="159.1">1uF</text>
<text x="382.6" y="159.1">10uF</text>
<text x="314.7" y="164.2">1uF</text>
<text x="397.9" y="168">10uF</text>
<text x="404.3" y="168">1uF</text>
<text x="109.9" y="182.3">CSB_POUT</text>
<text x="192.6" y="182.3">CSB_POUT</text>
<text x="283.9" y="189.8">49.9K</text>
<text x="284.5" y="188.1">R20</text>
<text x="293" y="191.6">C26</text>
<text x="295.8" y="195.4">10pF</text>
<text x="311.8" y="195">CSB_POUT</text>
<text x="383.2" y="194.9">499K</text>
<text x="383.6" y="193.1">R23</text>
<text x="315.9" y="199.2">C15</text>
<text x="318.7" y="203">1000pF</text>
<text x="371.3" y="203.6">1uF</text>
<text x="377.6" y="203.6">10uF</text>
<text x="404.3" y="203.6">10uF</text>
<text x="285.8" y="208.4">R21</text>
<text x="293" y="204.3">C27</text>
<text x="295.8" y="208.1">10pF</text>
<text x="303.6" y="207.9">1000pF</text>
<text x="322.7" y="207.1" transform="rotate(-90 322.7 207.1)">1uF</text>
<text x="285.2" y="210.2">49.9K</text>
</g>
</svg>
